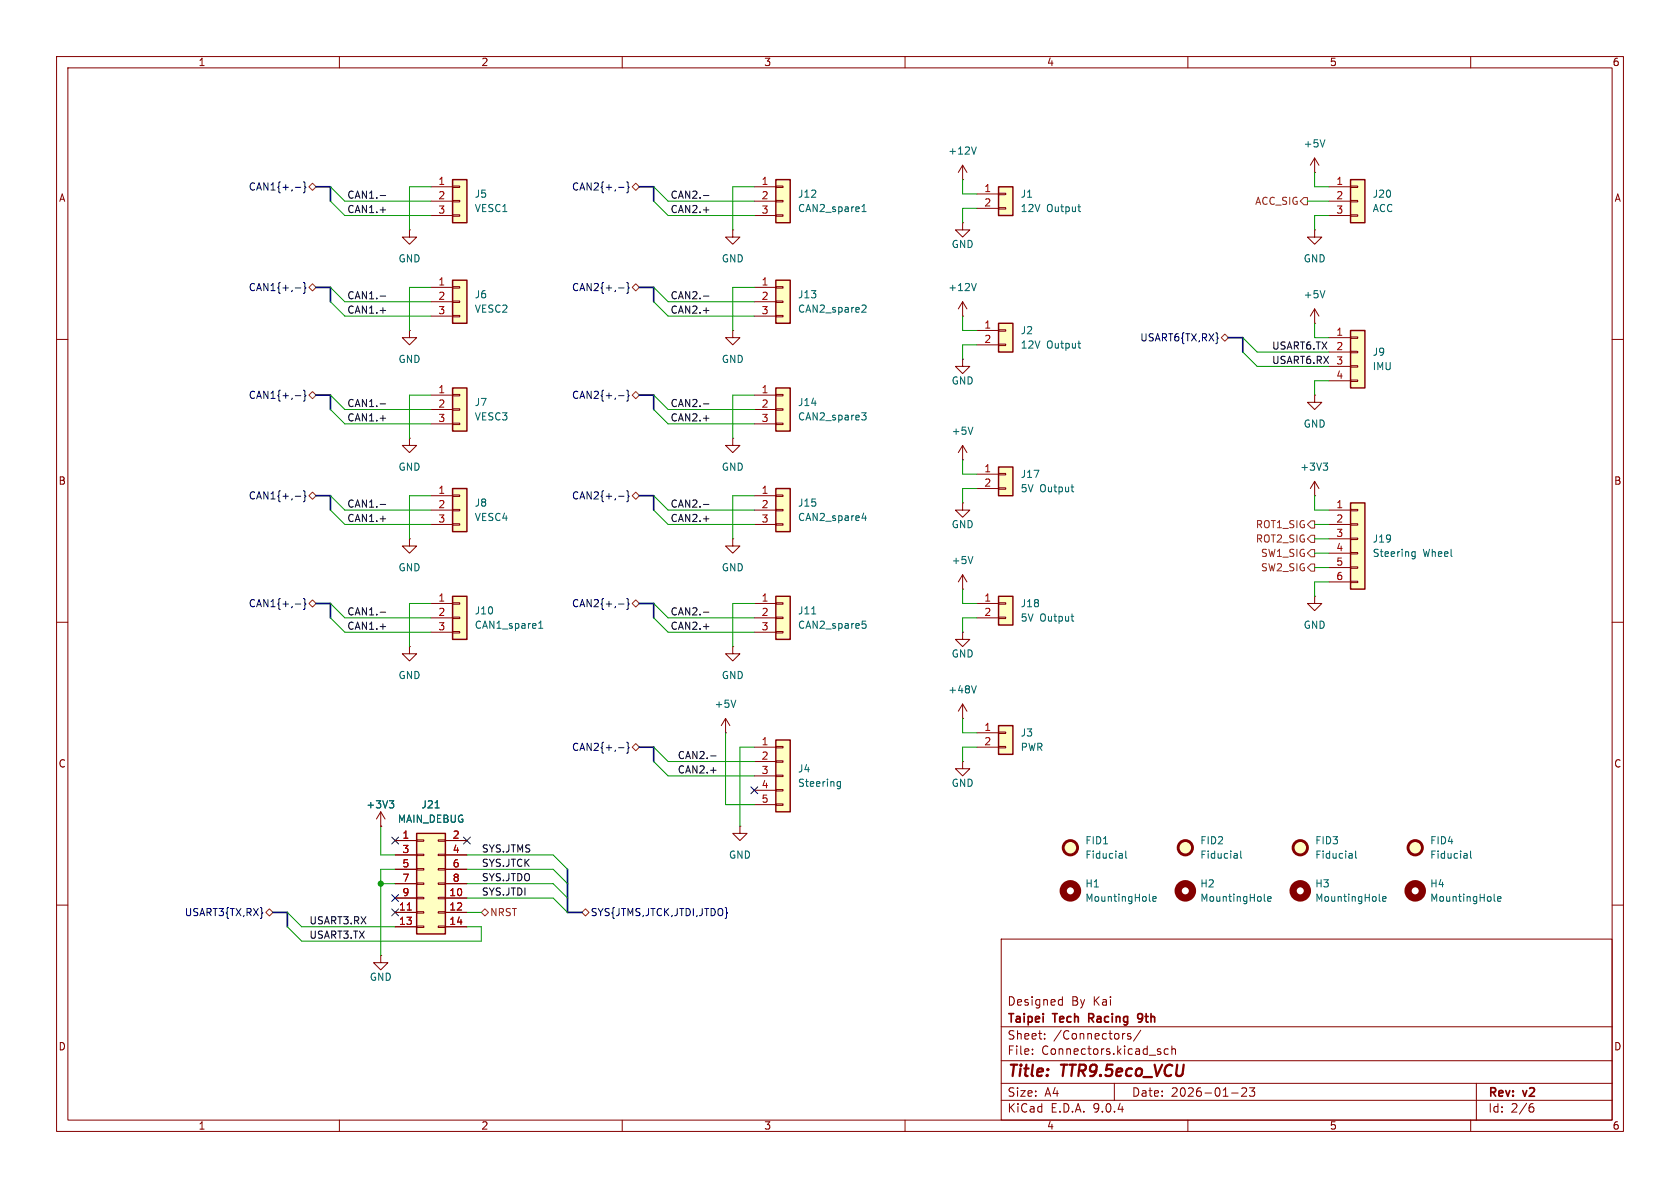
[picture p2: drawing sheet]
<svg xmlns="http://www.w3.org/2000/svg" width="297mm" height="210mm" viewBox="0 0 297 210" stroke-linecap="round" stroke-linejoin="round" font-family="sans-serif">
<g fill="none" stroke="#840000" stroke-width=".18">
<path d="M10 10h277v190h-277zM12 12h273v186h-273zM60 10v2M110 10v2M160 10v2M210 10v2M260 10v2M10 60h2M285 60h2M10 110h2M285 110h2M10 160h2"/>
<path d="M177 166h108v32h-108zM187.4 176.7l.4 .1M187.8 176.2v1.5M187.8 177.6l-.4 .1M285 160h2M60 198v2M110 198v2M160 198v2M177 194.5h108M177 191.5h108M177 187.5h108M177 181.5h108"/>
<path d="M182.5 186.3v.1M182.5 185.5v.1M184.7 183.6v.1M184.7 182.8v.1M197 191.5v3M198.7 182.7h.2M199.9 182.8l-.4-.1-.2 .2 .1 .2 .5 .2v.3h-.6M201.7 182.1l-1.3 2M205.2 186v.3M206.5 185.5l-.4-.1-.3 .3v.4l.2 .2h.5M207.2 185.5l.2-.1 .3 .1 .1 .9M207.2 184.9v1.5"/>
<path d="M210 198v2M217.7 193.2h1.2M219.5 192.4l.6-.1 .2 .1 .1 .3-.9 1.1h.9M220.9 192.3h.9l-.5 .6 .4 .1v.7l-.2 .1h-.4l-.2-.1M260 198v2M261 191.5v6.5M270.6 195.7h.4l.2 .3-.1 .5-.5 .1M271 195.1l-.4 .1"/>
</g>
<path d="M192.5 180h.6M193.1 179.2h-.6v1.5M201.8 179.3l-.4-.1-.3 .3 .2 .5h.5M201.9 180.3a.53 .53 0 0 1-.6 .4" fill="none" stroke="#840000" stroke-width=".3"/>
<path d="M137.2 86.4h2.5v7.6h-2.5z" fill="#ffffc2"/>
<path d="M137.2 86.4h2.5v7.6h-2.5z" fill="none" stroke="#840000" stroke-width=".25"/>
<path d="M170.2 78.7l-.8 1.3M170.2 78.7l.7 1.3M170.2 78.7v2.6M133.3 87.6h3.9M133.3 90.2h3.9M133.3 92.7h3.9M137.2 87.5h1.2v.3h-1.2zM137.2 90h1.2v.3h-1.2zM137.2 92.6h1.2v.2h-1.2zM170.2 81.3h.1" fill="none" stroke="#840000" stroke-width=".18"/>
<path d="M172 75.5l-.4 1.3M152.7 90.7l-.3 .9h.8M153 91.2v.8" fill="none" stroke="#006464" stroke-width=".18"/>
<path d="M176.5 105.4h2.6v5.1h-2.6z" fill="#ffffc2"/>
<path d="M176.5 105.4h2.6v5.1h-2.6z" fill="none" stroke="#840000" stroke-width=".25"/>
<g fill="none" stroke="#840000" stroke-width=".18">
<path d="M170.2 39.4v1.2h1.2l-1.2 1.3-1.3-1.3h1.3M170.2 39.4h.1M72.4 40.6v1.3h1.3l-1.3 1.3-1.3-1.3h1.3M72.4 40.6h.1M129.5 40.6v1.3h1.3l-1.3 1.3-1.2-1.3h1.2M129.5 40.6h.1M170.2 111.8v1.2h1.2l-1.2 1.3-1.3-1.3h1.3M170.2 111.8h.1M172.7 106.7h3.8M172.7 109.2h3.8M176.5 106.6h1.3v.2h-1.3zM176.5 109.1h1.3v.2h-1.3z"/>
<path d="M128.3 129.5h.1M128.3 127l-.8 1.3M128.3 127l.7 1.3M128.3 127v2.5"/>
</g>
<path d="M189.3 109h.5M189.7 109.8h.1M130.1 123.8l-.4 1.2" fill="none" stroke="#006464" stroke-width=".18"/>
<path d="M176.5 57.2h2.6v5h-2.6z" fill="#ffffc2"/>
<path d="M176.5 57.2h2.6v5h-2.6z" fill="none" stroke="#840000" stroke-width=".25"/>
<g fill="none" stroke="#840000" stroke-width=".18">
<path d="M72.4 58.4v1.3h1.3l-1.3 1.3-1.3-1.3h1.3M72.4 58.4h.1M129.5 58.4v1.3h1.3l-1.3 1.3-1.2-1.3h1.2M129.5 58.4h.1M172.7 58.4h3.8M176.5 58.3h1.3v.2h-1.3zM129.5 77.5v1.2h1.3l-1.3 1.3-1.2-1.3h1.2M129.5 77.5h.1M172.7 61h3.8M176.5 60.8h1.3v.3h-1.3zM170.2 104.1h.1M170.2 101.6l-.8 1.3"/>
<path d="M170.2 101.6l.7 1.3M170.2 101.6v2.5M232.4 105.4v1.3h1.3l-1.3 1.3-1.3-1.3h1.3M232.4 105.4h.1"/>
</g>
<g fill="none" stroke="#006464" stroke-width=".18">
<path d="M190.6 60.7h.4M190.9 61.5h.1M172 98.4l-.4 1.2M218.7 150.9v.8M218.7 151.6l-.1 .1M218.7 151.2h-.1M219.3 150.4v1.1l.2 .2M223.5 159.1l.2 .2M224.1 158.9l.6-.1v-.3h-.4l-.2 .2 .1 .6h.5M239 150.9l.1 .8M239.1 151.6l-.2 .1M239.1 151.2h-.2"/>
<path d="M239.7 150.4v1.1l.1 .2M259.3 150.9l.1 .8M259.4 151.6l-.1 .1M259.4 151.2h-.1M260 150.4v1.1l.2 .2"/>
</g>
<circle cx="209.5" cy="157.5" r="1.27" fill="none" stroke="#840000" stroke-width="1.3"/>
<g fill="#ffffc2" stroke="#ffffc2" stroke-width=".18">
<circle cx="229.9" cy="149.9" r="1.27"/>
<circle cx="250.2" cy="149.9" r="1.27"/>
<circle cx="209.5" cy="149.9" r="1.27"/>
</g>
<g fill="none" stroke="#840000" stroke-width=".51">
<circle cx="209.5" cy="149.9" r="1.27"/>
<circle cx="229.9" cy="149.9" r="1.27"/>
<circle cx="250.2" cy="149.9" r="1.27"/>
</g>
<path d="M176.5 33h2.6v5.1h-2.6z" fill="#ffffc2"/>
<path d="M176.5 33h2.6v5.1h-2.6z" fill="none" stroke="#840000" stroke-width=".25"/>
<path d="M172.7 34.3h3.8M172.7 36.8h3.8M176.5 34.2h1.3v.2h-1.3zM176.5 36.7h1.3v.3h-1.3z" fill="none" stroke="#840000" stroke-width=".18"/>
<path d="M190.6 36.6h.4M190.9 37.4h.1M243.8 159.1l.2 .2M244.4 158.9l.6-.1v-.3h-.4l-.2 .2 .1 .6h.5" fill="none" stroke="#006464" stroke-width=".18"/>
<circle cx="229.9" cy="157.5" r="1.27" fill="none" stroke="#840000" stroke-width="1.3"/>
<path d="M137.2 130.8h2.5v12.7h-2.5z" fill="#ffffc2"/>
<path d="M137.2 130.8h2.5v12.7h-2.5z" fill="none" stroke="#840000" stroke-width=".25"/>
<path d="M133.3 132.1h3.9M133.3 134.6h3.9M133.3 137.2h3.9M133.3 139.7h3.9M137.2 132h1.2v.2h-1.2zM137.2 134.5h1.2v.2h-1.2zM137.2 137h1.2v.3h-1.2zM137.2 139.6h1.2v.2h-1.2zM130.8 146.1v1.2h1.3l-1.3 1.3-1.3-1.3h1.3M130.8 146.1h.1M133.3 142.2h3.9M137.2 142.1h1.2v.3h-1.2z" fill="none" stroke="#840000" stroke-width=".18"/>
<path d="M148 138.9l.2 .1 .4-.1M148.6 138.2v1l-.3 .2h-.3M148.6 138.2h-.4l-.2 .1M264.1 159.1l.2 .2M264.8 158.9l.6-.1-.1-.3h-.4l-.1 .2v.6h.5" fill="none" stroke="#006464" stroke-width=".18"/>
<circle cx="250.2" cy="157.5" r="1.27" fill="none" stroke="#840000" stroke-width="1.3"/>
<path d="M238.8 88.9h2.5v15.2h-2.5z" fill="#ffffc2"/>
<path d="M238.8 88.9h2.5v15.2h-2.5z" fill="none" stroke="#840000" stroke-width=".25"/>
<path d="M234.9 90.2h3.9M234.9 92.7h3.9M234.9 95.3h3.9M234.9 97.8h3.9M238.8 90h1.2v.3h-1.2zM238.8 92.6h1.2v.2h-1.2zM238.8 95.1h1.2v.3h-1.2zM238.8 97.7h1.2v.2h-1.2zM234.9 100.3h3.9M234.9 102.9h3.9M238.8 100.2h1.2v.3h-1.2zM238.8 102.7h1.2v.3h-1.2z" fill="none" stroke="#840000" stroke-width=".18"/>
<path d="M249.6 98.2l.2 .2 .4-.1M250.2 97.5v1.1l-.3 .2-.3-.1M250.2 97.6l-.4-.1-.2 .1" fill="none" stroke="#006464" stroke-width=".18"/>
<path d="M238.8 58.4h2.5v10.2h-2.5z" fill="#ffffc2"/>
<path d="M238.8 58.4h2.5v10.2h-2.5z" fill="none" stroke="#840000" stroke-width=".25"/>
<path d="M234.9 59.7h3.9M238.8 59.6h1.2v.2h-1.2zM232.4 69.9v1.2h1.3l-1.3 1.3-1.3-1.3h1.3M232.4 69.9h.1M234.9 62.2h3.9M234.9 64.8h3.9M234.9 67.3h3.9M238.8 62.1h1.2v.3h-1.2zM238.8 64.6h1.2v.3h-1.2zM238.8 67.2h1.2v.2h-1.2zM72.4 95.3v1.2h1.3l-1.3 1.3-1.3-1.3h1.3M72.4 95.3h.1" fill="none" stroke="#840000" stroke-width=".18"/>
<circle cx="189.2" cy="157.5" r="1.27" fill="none" stroke="#840000" stroke-width="1.3"/>
<path d="M203.2 159.1l.2 .2M203.8 158.9l.6-.1-.1-.3h-.3l-.2 .2 .1 .6h.4" fill="none" stroke="#006464" stroke-width=".18"/>
<path d="M137.2 49.5h2.5v7.7h-2.5z" fill="#ffffc2"/>
<path d="M137.2 49.5h2.5v7.7h-2.5z" fill="none" stroke="#840000" stroke-width=".25"/>
<path d="M133.3 50.8h3.9M133.3 53.3h3.9M133.3 55.9h3.9M137.2 50.7h1.2v.2h-1.2zM137.2 53.2h1.2v.3h-1.2zM137.2 55.8h1.2v.2h-1.2z" fill="none" stroke="#840000" stroke-width=".18"/>
<path d="M152.6 53.9l.4 .1 .1 .3-.8 .9h.8" fill="none" stroke="#006464" stroke-width=".18"/>
<path d="M176.5 82.6h2.6v5h-2.6z" fill="#ffffc2"/>
<path d="M176.5 82.6h2.6v5h-2.6z" fill="none" stroke="#840000" stroke-width=".25"/>
<path d="M172.7 83.8h3.8M172.7 86.4h3.8M176.5 83.7h1.3v.2h-1.3zM176.5 86.2h1.3v.3h-1.3z" fill="none" stroke="#840000" stroke-width=".18"/>
<path d="M189.3 86.1h.5M189.7 86.9h.1" fill="none" stroke="#006464" stroke-width=".18"/>
<path d="M238.8 31.8h2.5v7.6h-2.5z" fill="#ffffc2"/>
<path d="M238.8 31.8h2.5v7.6h-2.5z" fill="none" stroke="#840000" stroke-width=".25"/>
<g fill="none" stroke="#840000" stroke-width=".18">
<path d="M232.4 30.5h.1M232.4 27.9l-.8 1.3M232.4 27.9l.8 1.3M232.4 27.9v2.6M234.9 33h3.9M234.9 35.6h3.9M234.9 38.1h3.9M238.8 32.9h1.2v.2h-1.2zM238.8 35.4h1.2v.3h-1.2zM238.8 38h1.2v.2h-1.2zM232.4 57.2h.1M232.4 54.6v2.6"/>
<path d="M232.4 54.6l-.8 1.3M232.4 54.6l.8 1.3M72.4 77.5v1.2h1.3l-1.3 1.3-1.3-1.3h1.3M72.4 77.5h.1M232.4 87.6h.1M232.4 85.1v2.5M232.4 85.1l-.8 1.3M232.4 85.1l.8 1.3"/>
</g>
<path d="M234.2 24.7l-.4 1.3M234.2 51.4l-.4 1.2M233.9 81.9h.8l-.4 .4M234.5 82.3l.2 .3v.3l-.2 .2" fill="none" stroke="#006464" stroke-width=".18"/>
<path d="M80 68.6h2.5v7.6h-2.5z" fill="#ffffc2"/>
<path d="M80 68.6h2.5v7.6h-2.5z" fill="none" stroke="#840000" stroke-width=".25"/>
<path d="M76.2 69.9h3.8M76.2 72.4h3.8M76.2 74.9h3.8M80 69.7h1.3v.3h-1.3zM80 72.3h1.3v.2h-1.3zM80 74.8h1.3v.3h-1.3z" fill="none" stroke="#840000" stroke-width=".18"/>
<path d="M80 86.4h2.5v7.6h-2.5z" fill="#ffffc2"/>
<path d="M80 86.4h2.5v7.6h-2.5z" fill="none" stroke="#840000" stroke-width=".25"/>
<g fill="none" stroke="#840000" stroke-width=".18">
<path d="M170.2 31.8h.1M170.2 29.2v2.6M170.2 29.2l-.8 1.3M170.2 29.2l.7 1.3M170.2 55.9h.1M170.2 53.3l-.8 1.3M170.2 53.3l.7 1.3M170.2 53.3v2.6M76.2 87.6h3.8M76.2 90.2h3.8M76.2 92.7h3.8M80 87.5h1.3v.3h-1.3z"/>
<path d="M80 90h1.3v.3h-1.3zM80 92.6h1.3v.2h-1.3zM129.5 95.3v1.2h1.3l-1.3 1.3-1.2-1.3h1.2M129.5 95.3h.1"/>
</g>
<circle cx="189.2" cy="149.9" r="1.27" fill="#ffffc2" stroke="#ffffc2" stroke-width=".18"/>
<circle cx="189.2" cy="149.9" r="1.27" fill="none" stroke="#840000" stroke-width=".51"/>
<path d="M172.6 26l-.4 1.2M172.6 50.1l-.4 1.3M198.4 150.9v.8M198.4 151.6l-.1 .1M198.4 151.2h-.1M199 150.4v1.1l.2 .2" fill="none" stroke="#006464" stroke-width=".18"/>
<path d="M80 49.5h2.5v7.7h-2.5z" fill="#ffffc2"/>
<path d="M80 49.5h2.5v7.7h-2.5z" fill="none" stroke="#840000" stroke-width=".25"/>
<path d="M76.2 50.8h3.8M76.2 53.3h3.8M76.2 55.9h3.8M80 50.7h1.3v.2h-1.3zM80 53.2h1.3v.3h-1.3zM80 55.8h1.3v.2h-1.3z" fill="none" stroke="#840000" stroke-width=".18"/>
<path d="M80 31.8h2.5v7.6h-2.5z" fill="#ffffc2"/>
<path d="M80 31.8h2.5v7.6h-2.5z" fill="none" stroke="#840000" stroke-width=".25"/>
<path d="M76.2 33h3.8M76.2 35.6h3.8M76.2 38.1h3.8M80 32.9h1.3v.2h-1.3zM80 35.4h1.3v.3h-1.3zM80 38h1.3v.2h-1.3zM170.2 134.6v1.3h1.2l-1.2 1.3-1.3-1.3h1.3M170.2 134.6h.1" fill="none" stroke="#840000" stroke-width=".18"/>
<path d="M176.5 128.3h2.6v5.1h-2.6z" fill="#ffffc2"/>
<path d="M176.5 128.3h2.6v5.1h-2.6z" fill="none" stroke="#840000" stroke-width=".25"/>
<path d="M232.4 40.6v1.3h1.3l-1.3 1.3-1.3-1.3h1.3M232.4 40.6h.1M172.7 129.5h3.8M172.7 132.1h3.8M176.5 129.4h1.3v.3h-1.3zM176.5 132h1.3v.2h-1.3z" fill="none" stroke="#840000" stroke-width=".18"/>
<path d="M80 105.4h2.5v7.6h-2.5z" fill="#ffffc2"/>
<path d="M80 105.4h2.5v7.6h-2.5z" fill="none" stroke="#840000" stroke-width=".25"/>
<path d="M76.2 106.7h3.8M76.2 109.2h3.8M76.2 111.8h3.8M80 106.6h1.3v.2h-1.3zM80 109.1h1.3v.2h-1.3zM80 111.6h1.3v.3h-1.3z" fill="none" stroke="#840000" stroke-width=".18"/>
<path d="M95.2 111.1h.8M95.2 110.2l.4-.4v1.3" fill="none" stroke="#006464" stroke-width=".18"/>
<path d="M137.2 105.4h2.5v7.6h-2.5z" fill="#ffffc2"/>
<path d="M137.2 105.4h2.5v7.6h-2.5z" fill="none" stroke="#840000" stroke-width=".25"/>
<path d="M72.4 114.3v1.3h1.3l-1.3 1.2-1.3-1.2h1.3M72.4 114.3h.1M133.3 106.7h3.9M133.3 109.2h3.9M133.3 111.8h3.9M137.2 106.6h1.2v.2h-1.2zM137.2 109.1h1.2v.2h-1.2zM137.2 111.6h1.2v.3h-1.2zM67.3 168.9v1.3h1.3l-1.3 1.3-1.3-1.3h1.3M67.3 168.9h.1" fill="none" stroke="#840000" stroke-width=".18"/>
<path d="M143.5 108.5h.7M152.5 109.8h.6M152.6 110.3h.3l.2 .2-.1 .5-.4 .1" fill="none" stroke="#006464" stroke-width=".18"/>
<path d="M137.2 31.8h2.5v7.6h-2.5z" fill="#ffffc2"/>
<path d="M137.2 31.8h2.5v7.6h-2.5z" fill="none" stroke="#840000" stroke-width=".25"/>
<path d="M133.3 33h3.9M133.3 35.6h3.9M133.3 38.1h3.9M137.2 32.9h1.2v.2h-1.2zM137.2 35.4h1.2v.3h-1.2zM137.2 38h1.2v.2h-1.2z" fill="none" stroke="#840000" stroke-width=".18"/>
<path d="M152.4 37.4h.7M152.4 36.5l.4-.4v1.3" fill="none" stroke="#006464" stroke-width=".18"/>
<path d="M73.7 147.3h5v17.8h-5z" fill="#ffffc2"/>
<path d="M73.7 147.3h5v17.8h-5z" fill="none" stroke="#840000" stroke-width=".25"/>
<g fill="none" stroke="#840000" stroke-width=".18">
<path d="M69.8 148.6h3.9M69.8 151.1h3.9M69.8 153.7h3.9M69.8 156.2h3.9M69.8 158.8h3.9M73.7 148.5h1.2v.2h-1.2zM73.7 151h1.2v.3h-1.2zM73.7 153.5h1.2v.3h-1.2zM73.7 156.1h1.2v.2h-1.2zM73.7 158.6h1.2v.3h-1.2zM77.5 148.5h1.2v.2h-1.2zM77.5 151h1.2v.3h-1.2z"/>
<path d="M77.5 153.5h1.2v.3h-1.2zM77.5 156.1h1.2v.2h-1.2zM77.5 158.6h1.2v.3h-1.2zM78.7 148.6h3.8M78.7 151.1h3.8M78.7 153.7h3.8M78.7 156.2h3.8M78.7 158.8h3.8M69.8 161.3h3.9M69.8 163.8h3.9M73.7 161.2h1.2v.2h-1.2zM73.7 163.7h1.2v.3h-1.2z"/>
<path d="M77.5 161.2h1.2v.2h-1.2zM77.5 163.7h1.2v.3h-1.2zM78.7 161.3h3.8M78.7 163.8h3.8"/>
</g>
<path d="M72 160.9h.7" fill="none" stroke="#a90000" stroke-width=".18"/>
<path d="M76.9 142.8h.8" fill="none" stroke="#006464" stroke-width=".18"/>
<path d="M137.2 68.6h2.5v7.6h-2.5z" fill="#ffffc2"/>
<path d="M137.2 68.6h2.5v7.6h-2.5z" fill="none" stroke="#840000" stroke-width=".25"/>
<g fill="none" stroke="#840000" stroke-width=".18">
<path d="M133.3 69.9h3.9M133.3 72.4h3.9M133.3 74.9h3.9M137.2 69.7h1.2v.3h-1.2zM137.2 72.3h1.2v.2h-1.2zM137.2 74.8h1.2v.3h-1.2zM170.2 63.5v1.3h1.2l-1.2 1.2-1.3-1.2h1.3M170.2 63.5h.1M170.2 88.9v1.3h1.2l-1.2 1.2-1.3-1.2h1.3M170.2 88.9h.1M129.5 114.3v1.3h1.3l-1.3 1.2-1.2-1.2h1.2M129.5 114.3h.1"/>
<path d="M170.2 127h.1M170.2 124.5l-.8 1.2M170.2 124.5l.7 1.2M170.2 124.5v2.5M67.3 146.1h.1M67.3 143.5l-.8 1.3M67.3 143.5l.8 1.3M67.3 143.5v2.6M69.8 148.6h3.9M69.8 151.1h3.9M69.8 153.7h3.9M69.8 156.2h3.9"/>
<path d="M69.8 158.8h3.9M78.7 148.6h3.8M78.7 151.1h3.8M78.7 153.7h3.8M78.7 156.2h3.8M78.7 158.8h3.8M69.8 161.3h3.9M69.8 163.8h3.9M78.7 161.3h3.8M78.7 163.8h3.8"/>
</g>
<path d="M152.3 73h.8l-.4 .5 .4 .1v.4l-.2 .2h-.4M172.6 121.2l-.4 1.3M68.8 141.5h.8l-.4 .5M69.4 142l.2 .3v.3l-.2 .2M76.9 142.8h.8" fill="none" stroke="#006464" stroke-width=".18"/>
<g fill="none" stroke="#725600" stroke-width=".18">
<path d="M54.6 33l.6-.6 .7 .6-.7 .7zM111.8 33l.6-.6 .6 .6-.6 .7zM229.9 35.6l.6-.7h.6v1.3h-.6zM54.6 50.8l.6-.6 .7 .6-.7 .6zM111.8 50.8l.6-.6 .6 .6-.6 .6zM215.9 59.7l.6-.6 .7 .6-.7 .6zM54.6 69.9l.6-.7 .7 .7-.7 .6zM111.8 69.9l.6-.7 .6 .7-.6 .6zM55.2 87l.7 .6-.7 .7-.6-.7zM111.8 87.6l.6-.6 .6 .6-.6 .7zM231.8 92.1h.6v1.2h-.6l-.7-.6zM231.8 99.7h.6v1.3h-.6l-.7-.7z"/>
<path d="M231.8 97.2h.6v1.2h-.6l-.7-.6zM231.8 94.6h.6v1.3h-.6l-.7-.6zM54.6 106.7l.6-.7 .7 .7-.7 .6zM111.8 106.7l.6-.7 .6 .7-.6 .6zM111.8 132.1l.6-.7 .6 .7-.6 .6zM47 161.3l.6-.6 .7 .6-.7 .6zM85.1 161.3l.6-.6 .7 .6-.7 .6zM102.9 161.3l.6-.6 .6 .6-.6 .6z"/>
</g>
<g fill="none" stroke="#000084" stroke-width=".18">
<path d="M52.2 33.1h1M53.7 32.1l.2 .2v.6l.2 .2-.2 .2v.6l-.2 .2M109.4 33.1h.9M110.8 32.1l.2 .2v.6l.2 .2-.2 .2v.6l-.2 .2M52.2 50.9h1M53.7 49.9l.2 .2v.6l.2 .2-.2 .2v.6l-.2 .2M109.4 50.9h.9M110.8 49.9l.2 .2v.6l.2 .2-.2 .2v.6l-.2 .2M52.2 69.9h1M53.7 69l.2 .2v.6l.2 .1-.2 .2v.6l-.2 .2M109.4 69.9h.9M110.8 69l.2 .2v.6l.2 .1-.2 .2v.6l-.2 .2"/>
<path d="M52.2 87.7h1M53.7 86.8l.2 .1v.6l.2 .2-.2 .2v.6l-.2 .2M109.4 87.7h.9M110.8 86.8l.2 .1v.6l.2 .2-.2 .2v.6l-.2 .2M52.2 106.8h1M53.7 105.8l.2 .2v.6l.2 .2-.2 .2v.6l-.2 .1M109.4 106.8h.9M110.8 105.8l.2 .2v.6l.2 .2-.2 .2v.6l-.2 .1M109.4 132.2h.9M110.8 131.2l.2 .2v.6l.2 .2-.2 .2v.6l-.2 .1M132.7 139.1l1.3 1.2M134 139.1l-1.3 1.2"/>
<path d="M69.2 158.1l1.3 1.3M69.2 148l1.3 1.2M70.5 158.1l-1.3 1.3M70.5 148l-1.3 1.2M81.9 148l1.3 1.2M83.2 148l-1.3 1.2M69.2 160.7l1.3 1.2M70.5 160.7l-1.3 1.2M128.4 161.2l.2 .2-.2 .2"/>
</g>
<g fill="none" stroke="#0f0f0f" stroke-width=".18">
<path d="M67.2 34.6h1M67.2 37.1h1M124.4 34.6h.9M124.4 37.1h.9M67.2 52.3h1M67.2 54.9h1M124.4 52.3h.9M124.4 54.9h.9M67.2 73.9h1M67.2 71.4h1M124.4 73.9h.9M124.4 71.4h.9"/>
<path d="M67.2 91.7h1M67.2 89.2h1M124.4 91.7h.9M124.4 89.2h.9M67.2 108.2h1M67.2 110.8h1M124.4 108.2h.9M124.4 110.8h.9M125.6 136.2h1M125.6 133.6h1"/>
</g>
<g fill="none" stroke="#000084" stroke-width=".3">
<path d="M55.9 33h2.5v2.6M113 33h2.6v2.6M55.9 50.8h2.5v2.5M113 50.8h2.6v2.5M217.2 59.7h2.5v2.5M55.9 69.9h2.5v2.5M113 69.9h2.6v2.5M55.9 87.6h2.5v2.6M113 87.6h2.6v2.6M55.9 106.7h2.5v2.5M113 106.7h2.6v2.5M113 132.1h2.6v2.5"/>
<path d="M100.3 153.7v7.6h2.6M48.3 161.3h2.5v2.5"/>
</g>
<g fill="none" stroke="#009600" stroke-width=".18">
<path d="M58.4 35.6l2.6 2.5h15.2M58.4 33l2.6 2.6h15.2M76.2 33h-3.8v7.6M115.6 35.6l2.5 2.5h15.2M115.6 33l2.5 2.6h15.2M133.3 33h-3.8v7.6M170.2 31.8v2.5h2.5M172.7 36.8h-2.5v2.6M231.1 35.6h3.8M232.4 30.5v2.5h2.5M234.9 38.1h-2.5v2.5M58.4 50.8l2.6 2.5h15.2"/>
<path d="M58.4 53.3l2.6 2.6h15.2M76.2 50.8h-3.8v7.6M115.6 50.8l2.5 2.5h15.2M115.6 53.3l2.5 2.6h15.2M133.3 50.8h-3.8v7.6M170.2 55.9v2.5h2.5M219.7 59.7l2.5 2.5h12.7M232.4 57.2v2.5h2.5M58.4 69.9l2.6 2.5h15.2M58.4 72.4l2.6 2.5h15.2M76.2 69.9h-3.8v7.6M115.6 69.9l2.5 2.5h15.2"/>
<path d="M115.6 72.4l2.5 2.5h15.2M133.3 69.9h-3.8v7.6M172.7 61h-2.5v2.5M219.7 62.2l2.5 2.6h12.7M234.9 67.3h-2.5v2.6M58.4 90.2l2.6 2.5h15.2M58.4 87.6l2.6 2.6h15.2M76.2 87.6h-3.8v7.7M115.6 90.2l2.5 2.5h15.2M115.6 87.6l2.5 2.6h15.2M133.3 87.6h-3.8v7.7M170.2 81.3v2.5h2.5"/>
<path d="M172.7 86.4h-2.5v2.5M232.4 92.7h2.5M232.4 87.6v2.6h2.5M232.4 97.8h2.5M232.4 95.3h2.5M58.4 109.2l2.6 2.6h15.2M58.4 106.7l2.6 2.5h15.2M76.2 106.7h-3.8v7.6M115.6 109.2l2.5 2.6h15.2M115.6 106.7l2.5 2.5h15.2M133.3 106.7h-3.8v7.6M170.2 104.1v2.6h2.5"/>
<path d="M172.7 109.2h-2.5v2.6M232.4 100.3h2.5M234.9 102.9h-2.5v2.5M115.6 134.6l2.5 2.6h15.2M115.6 132.1l2.5 2.5h15.2M128.3 129.5v12.7h5M133.3 132.1h-2.5v14M170.2 127v2.5h2.5M172.7 132.1h-2.5v2.5M67.3 156.2h2.5M67.3 146.1v5h2.5M69.8 153.7h-2.5v15.2"/>
<path d="M82.5 158.8h15.3l2.5 2.5M82.5 153.7h15.3l2.5 2.5M82.5 156.2h15.3l2.5 2.6M82.5 151.1h15.3l2.5 2.6M50.8 163.8l2.5 2.6h31.8v-2.6h-2.6M50.8 161.3l2.5 2.5h16.5M82.5 161.3h2.6"/>
</g>
<path d="M72 160.9h.7" fill="none" stroke="#a90000" stroke-width=".18"/>
<circle cx="67.3" cy="156.2" r=".46" fill="#009600" stroke="#009600" stroke-width=".18"/>
<g font-size="2.8" fill="#840000">
<text x="178" y="190.9">Title:</text>
<text x="187.7" y="190.9">TTR9.5eco_VCU</text>
</g>
<g font-size="2.1" fill="#840000">
<text x="178" y="178">Designed</text>
<text x="189.4" y="178">By</text>
<text x="193.3" y="178">Kai</text>
<text x="178" y="184">Sheet:</text>
<text x="178" y="181.2">Taipei</text>
<text x="186.2" y="184">/Connectors/</text>
<text x="186.3" y="181.2">Tech</text>
<text x="193.1" y="181.2">Racing</text>
<text x="202.4" y="181.2">9th</text>
<text x="178" y="186.7">File:</text>
<text x="184.1" y="186.7">Connectors.kicad_sch</text>
<text x="178" y="196.9">KiCad</text>
<text x="178" y="194.1">Size:</text>
<text x="184.7" y="194.1">A4</text>
<text x="185.7" y="196.9">E.D.A.</text>
<text x="193.3" y="196.9">9.0.4</text>
<text x="200" y="194.1">Date:</text>
<text x="207" y="194.1">2026-01-23</text>
<text x="263" y="194.3">Rev:</text>
<text x="263" y="196.9">Id:</text>
<text x="267.1" y="196.9">2/6</text>
<text x="269.4" y="194.3">v2</text>
</g>
<g font-size="1.8" fill="#840000">
<text x="35" y="11.9">1</text>
<text x="85" y="11.9">2</text>
<text x="135" y="11.9">3</text>
<text x="185" y="11.9">4</text>
<text x="235" y="11.9">5</text>
<text x="285" y="11.9">6</text>
<text x="10.3" y="35.9">A</text>
<text x="285.3" y="35.9">A</text>
<text x="10.3" y="85.9">B</text>
<text x="285.3" y="85.9">B</text>
<text x="10.3" y="135.9">C</text>
<text x="285.3" y="135.9">C</text>
<text x="10.3" y="185.9">D</text>
<text x="285.3" y="185.9">D</text>
<text x="35" y="199.9">1</text>
<text x="85" y="199.9">2</text>
<text x="135" y="199.9">3</text>
<text x="185" y="199.9">4</text>
<text x="235" y="199.9">5</text>
<text x="285" y="199.9">6</text>
</g>
<g font-size="1.8" fill="#006464">
<text x="167.5" y="27.5">+12V</text>
<text x="230.4" y="26.3">+5V</text>
<text x="83.8" y="35.2">J5</text>
<text x="141" y="35.2">J12</text>
<text x="180.3" y="35.2">J1</text>
<text x="242.6" y="35.2">J20</text>
<text x="83.8" y="37.7">VESC1</text>
<text x="141" y="37.7">CAN2_spare1</text>
<text x="180.3" y="37.7">12V</text>
<text x="185" y="37.7">Output</text>
<text x="242.6" y="37.7">ACC</text>
<text x="70.4" y="46.6">GND</text>
<text x="127.5" y="46.6">GND</text>
<text x="168.1" y="44">GND</text>
<text x="230.4" y="46.6">GND</text>
<text x="83.8" y="52.9">J6</text>
<text x="141" y="52.9">J13</text>
<text x="167.5" y="51.7">+12V</text>
<text x="230.4" y="52.9">+5V</text>
<text x="83.8" y="55.5">VESC2</text>
<text x="141" y="55.5">CAN2_spare2</text>
<text x="180.3" y="59.3">J2</text>
<text x="70.4" y="64.4">GND</text>
<text x="127.5" y="64.4">GND</text>
<text x="180.3" y="61.8">12V</text>
<text x="185" y="61.8">Output</text>
<text x="242.6" y="63.1">J9</text>
<text x="242.6" y="65.6">IMU</text>
<text x="83.8" y="72">J7</text>
<text x="141" y="72">J14</text>
<text x="168.1" y="68.2">GND</text>
<text x="83.8" y="74.5">VESC3</text>
<text x="141" y="74.5">CAN2_spare3</text>
<text x="168.1" y="77.1">+5V</text>
<text x="230.4" y="75.8">GND</text>
<text x="70.4" y="83.4">GND</text>
<text x="127.5" y="83.4">GND</text>
<text x="229.8" y="83.4">+3V3</text>
<text x="83.8" y="89.8">J8</text>
<text x="141" y="89.8">J15</text>
<text x="180.3" y="84.7">J17</text>
<text x="180.3" y="87.2">5V</text>
<text x="183.8" y="87.2">Output</text>
<text x="83.8" y="92.3">VESC4</text>
<text x="141" y="92.3">CAN2_spare4</text>
<text x="168.1" y="93.6">GND</text>
<text x="70.4" y="101.2">GND</text>
<text x="127.5" y="101.2">GND</text>
<text x="168.1" y="99.9">+5V</text>
<text x="242.6" y="96.1">J19</text>
<text x="242.6" y="98.7">Steering</text>
<text x="251.6" y="98.7">Wheel</text>
<text x="180.3" y="107.5">J18</text>
<text x="83.8" y="108.8">J10</text>
<text x="83.8" y="111.4">CAN1_spare1</text>
<text x="141" y="108.8">J11</text>
<text x="141" y="111.4">CAN2_spare5</text>
<text x="180.3" y="110.1">5V</text>
<text x="183.8" y="110.1">Output</text>
<text x="230.4" y="111.4">GND</text>
<text x="168.1" y="116.4">GND</text>
<text x="70.4" y="120.2">GND</text>
<text x="126.2" y="125.3">+5V</text>
<text x="127.5" y="120.2">GND</text>
<text x="167.5" y="122.8">+48V</text>
<text x="180.3" y="130.4">J3</text>
<text x="141" y="136.8">J4</text>
<text x="180.3" y="132.9">PWR</text>
<text x="64.7" y="143.1">+3V3</text>
<text x="74.4" y="143.1">J21</text>
<text x="141" y="139.3">Steering</text>
<text x="168.1" y="139.3">GND</text>
<text x="70.2" y="145.6">MAIN_DEBUG</text>
<text x="191.8" y="149.5">FID1</text>
<text x="212.1" y="149.5">FID2</text>
<text x="232.4" y="149.5">FID3</text>
<text x="252.7" y="149.5">FID4</text>
<text x="128.8" y="152">GND</text>
<text x="191.8" y="152">Fiducial</text>
<text x="212.1" y="152">Fiducial</text>
<text x="232.4" y="152">Fiducial</text>
<text x="252.7" y="152">Fiducial</text>
<text x="191.8" y="157.1">H1</text>
<text x="191.8" y="159.6">MountingHole</text>
<text x="212.1" y="157.1">H2</text>
<text x="212.1" y="159.6">MountingHole</text>
<text x="232.4" y="157.1">H3</text>
<text x="232.4" y="159.6">MountingHole</text>
<text x="252.7" y="157.1">H4</text>
<text x="252.7" y="159.6">MountingHole</text>
<text x="65.3" y="173.6">GND</text>
</g>
<g font-size="1.8" fill="#000084">
<text x="43.9" y="33.9">CAN1{+,-}</text>
<text x="101" y="33.9">CAN2{+,-}</text>
<text x="43.9" y="51.7">CAN1{+,-}</text>
<text x="101" y="51.7">CAN2{+,-}</text>
<text x="201.5" y="60.6">USART6{TX,RX}</text>
<text x="43.9" y="70.7">CAN1{+,-}</text>
<text x="101" y="70.7">CAN2{+,-}</text>
<text x="43.9" y="88.5">CAN1{+,-}</text>
<text x="101" y="88.5">CAN2{+,-}</text>
<text x="43.9" y="107.5">CAN1{+,-}</text>
<text x="101" y="107.5">CAN2{+,-}</text>
<text x="101" y="132.9">CAN2{+,-}</text>
<text x="32.6" y="162.2">USART3{TX,RX}</text>
<text x="104.3" y="162.2">SYS{JTMS,JTCK,JTDI,JTDO}</text>
</g>
<g font-size="1.8" fill="#0f0f0f">
<text x="61.3" y="35.2">CAN1.-</text>
<text x="118.5" y="35.2">CAN2.-</text>
<text x="61.3" y="37.8">CAN1.+</text>
<text x="118.5" y="37.8">CAN2.+</text>
<text x="61.3" y="53">CAN1.-</text>
<text x="118.5" y="53">CAN2.-</text>
<text x="61.3" y="55.5">CAN1.+</text>
<text x="118.5" y="55.5">CAN2.+</text>
<text x="224.8" y="64.4">USART6.RX</text>
<text x="224.8" y="61.9">USART6.TX</text>
<text x="61.3" y="74.6">CAN1.+</text>
<text x="61.3" y="72">CAN1.-</text>
<text x="118.5" y="72">CAN2.-</text>
<text x="118.5" y="74.6">CAN2.+</text>
<text x="61.3" y="89.8">CAN1.-</text>
<text x="118.5" y="89.8">CAN2.-</text>
<text x="61.3" y="92.4">CAN1.+</text>
<text x="118.5" y="92.4">CAN2.+</text>
<text x="61.3" y="108.9">CAN1.-</text>
<text x="61.3" y="111.4">CAN1.+</text>
<text x="118.5" y="108.9">CAN2.-</text>
<text x="118.5" y="111.4">CAN2.+</text>
<text x="119.7" y="136.8">CAN2.+</text>
<text x="119.7" y="134.3">CAN2.-</text>
<text x="85.1" y="155.9">SYS.JTDO</text>
<text x="85.1" y="153.3">SYS.JTCK</text>
<text x="85.1" y="150.8">SYS.JTMS</text>
<text x="85.1" y="158.4">SYS.JTDI</text>
<text x="54.6" y="163.5">USART3.RX</text>
<text x="54.6" y="166">USART3.TX</text>
</g>
<g font-size="1.8" fill="#a90000">
<text x="77.4" y="32.8">1</text>
<text x="77.4" y="35.3">2</text>
<text x="134.5" y="32.8">1</text>
<text x="134.5" y="35.3">2</text>
<text x="173.9" y="34">1</text>
<text x="236.1" y="32.8">1</text>
<text x="236.1" y="35.3">2</text>
<text x="77.4" y="37.8">3</text>
<text x="134.5" y="37.8">3</text>
<text x="173.9" y="36.6">2</text>
<text x="236.1" y="37.8">3</text>
<text x="77.4" y="50.5">1</text>
<text x="77.4" y="53.1">2</text>
<text x="134.5" y="50.5">1</text>
<text x="134.5" y="53.1">2</text>
<text x="77.4" y="55.6">3</text>
<text x="134.5" y="55.6">3</text>
<text x="173.9" y="58.2">1</text>
<text x="236.1" y="59.4">1</text>
<text x="173.9" y="60.7">2</text>
<text x="236.1" y="62">2</text>
<text x="236.1" y="64.5">3</text>
<text x="77.4" y="69.6">1</text>
<text x="134.5" y="69.6">1</text>
<text x="236.1" y="67.1">4</text>
<text x="77.4" y="72.1">2</text>
<text x="77.4" y="74.7">3</text>
<text x="134.5" y="72.1">2</text>
<text x="134.5" y="74.7">3</text>
<text x="173.9" y="83.6">1</text>
<text x="77.4" y="87.4">1</text>
<text x="77.4" y="89.9">2</text>
<text x="134.5" y="87.4">1</text>
<text x="134.5" y="89.9">2</text>
<text x="173.9" y="86.1">2</text>
<text x="236.1" y="89.9">1</text>
<text x="77.4" y="92.5">3</text>
<text x="134.5" y="92.5">3</text>
<text x="236.1" y="92.5">2</text>
<text x="236.1" y="95">3</text>
<text x="236.1" y="97.5">4</text>
<text x="236.1" y="100.1">5</text>
<text x="77.4" y="106.4">1</text>
<text x="134.5" y="106.4">1</text>
<text x="173.9" y="106.4">1</text>
<text x="236.1" y="102.6">6</text>
<text x="77.4" y="109">2</text>
<text x="77.4" y="111.5">3</text>
<text x="134.5" y="109">2</text>
<text x="134.5" y="111.5">3</text>
<text x="173.9" y="109">2</text>
<text x="134.5" y="131.8">1</text>
<text x="173.9" y="129.3">1</text>
<text x="173.9" y="131.8">2</text>
<text x="134.5" y="134.4">2</text>
<text x="134.5" y="136.9">3</text>
<text x="134.5" y="139.4">4</text>
<text x="134.5" y="142">5</text>
<text x="71" y="148.3">1</text>
<text x="79.9" y="148.3">2</text>
<text x="71" y="150.9">3</text>
<text x="71" y="153.4">5</text>
<text x="71" y="156">7</text>
<text x="79.9" y="150.9">4</text>
<text x="79.9" y="153.4">6</text>
<text x="79.9" y="156">8</text>
<text x="70.4" y="161">11</text>
<text x="71" y="158.5">9</text>
<text x="79.3" y="158.5">10</text>
<text x="79.3" y="161">12</text>
<text x="70.4" y="163.6">13</text>
<text x="79.3" y="163.6">14</text>
</g>
<g font-size="1.8" fill="#725600">
<text x="221.8" y="36.4">ACC_SIG</text>
<text x="221.9" y="93.6">ROT1_SIG</text>
<text x="221.9" y="96.1">ROT2_SIG</text>
<text x="222.8" y="101.2">SW2_SIG</text>
<text x="222.8" y="98.7">SW1_SIG</text>
<text x="86.6" y="162.2">NRST</text>
</g>
</svg>
